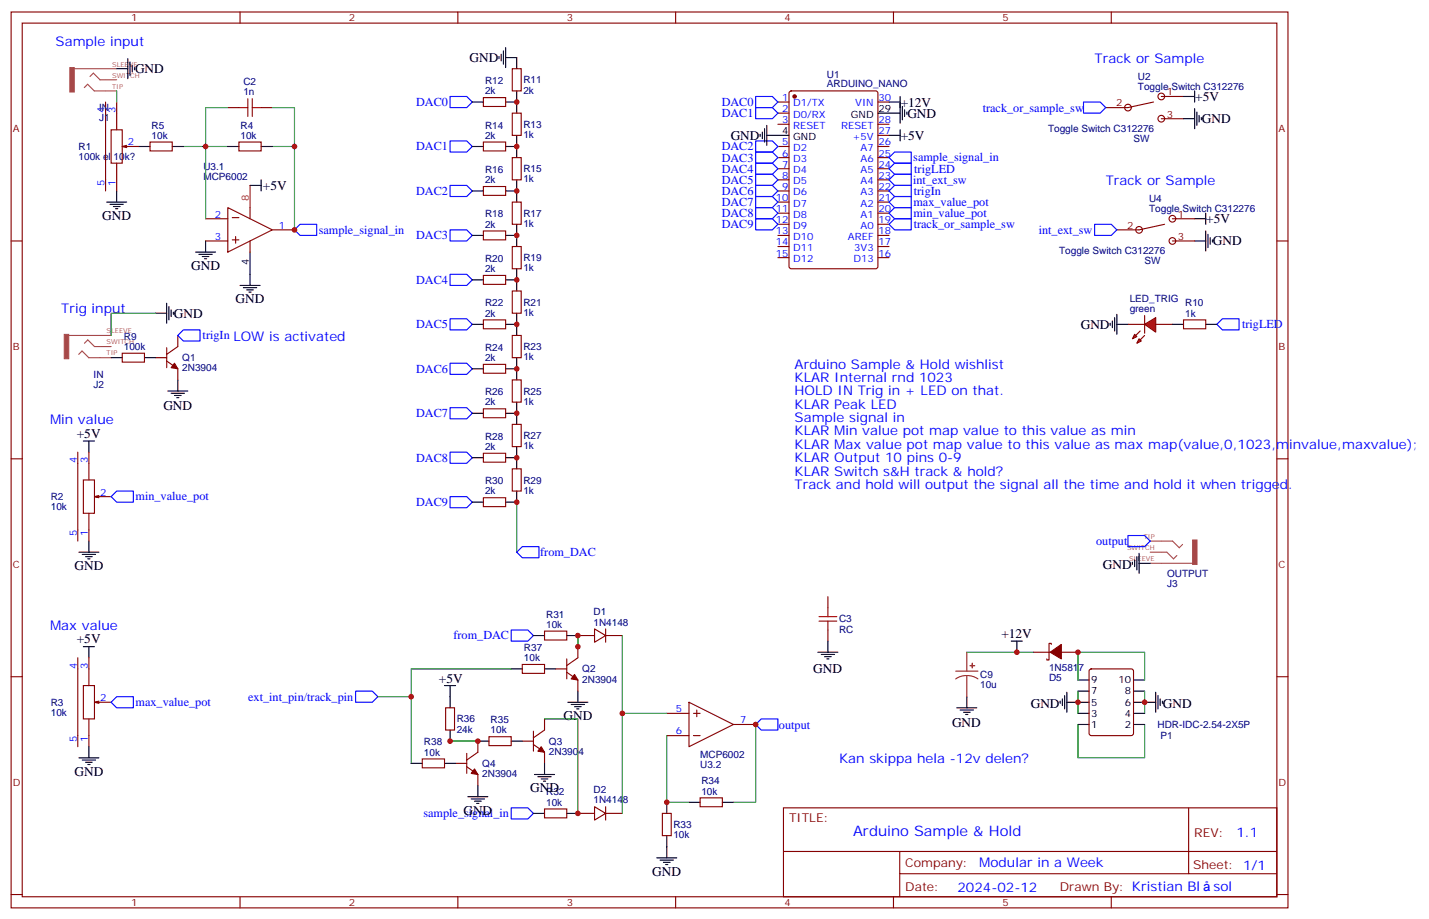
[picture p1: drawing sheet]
<svg xmlns="http://www.w3.org/2000/svg" width="454mm" height="292mm" viewBox="0 0 454 292" stroke-linecap="round" stroke-linejoin="round" font-family="sans-serif">
<g fill="none" stroke="#870000" stroke-width=".35">
<path d="M3.5 3.8h405.4v284.3h-405.4zM7.1 7.3h398.2v277.3h-398.2zM76.2 3.8v3.5M145.3 3.8v3.5M214.5 3.8v3.5M283.6 3.8v3.5M352.8 3.8v3.5M33.5 32.4v28.2M37 32.4v8.8M246.9 32.4h3.6M246.9 35.9h3.6M246.9 39.4h3.6"/>
<path d="M250.7 29.1l.5-.2h26.8l.6 .4 .1 55.3-.5 .6-27 .1-.7-.5v-55.2zM278.7 32.4h3.5M278.7 39.4h3.5M35.3 41.2h3.5v10.6h-3.5zM37 51.8v8.8M40.2 46.1l-1.4 .4M44.1 46.5h-5.3l1.4 .3M246.9 46.5h3.6M246.9 50h3.6M246.9 53.6h3.6M246.9 57.1h3.6M278.7 46.5h3.5"/>
<path d="M278.7 50h3.5M278.7 53.6h3.5M278.7 57.1h3.5M278.7 43h3.5M3.5 76.5h3.6M246.9 60.6h3.6M246.9 64.1h3.6M246.9 67.7h3.6M246.9 71.2h3.6M246.9 74.7h3.6M246.9 78.2h3.6M278.7 60.6h3.5"/>
<path d="M278.7 64.1h3.5M278.7 67.7h3.5M278.7 71.2h3.5M278.7 74.7h3.5M278.7 78.2h3.5M405.3 76.5h3.6M246.9 81.8h3.6M278.7 81.8h3.5M3.5 145.6h3.6M405.3 145.6h3.6M3.5 214.8h3.6M328.1 207h5.3"/>
<path d="M333.7 204.5v-.3h-.7v5.3h-.7v-.4M336.9 207h5.3M346 212.5l.4-.2h12.7l.7 .4v20.1l-.4 .6-13 .1-.6-.5-.1-20zM405.3 214.8h3.6M248.7 256.4h156.6v28.2h-156.6zM377.3 256.4v20.9M248.7 270.2h156.5M285.6 277.3h119.6M285.6 270.2v14.2M3.5 283.9h3.6M76.2 284.6v3.5M145.3 284.6v3.5"/>
<path d="M214.5 284.6v3.5M283.6 284.6v3.5M352.8 284.6v3.5M405.3 283.9h3.6"/>
</g>
<g fill="#870000" stroke="#870000" stroke-width=".35">
<path d="M333.4 207l3.5-2.5v4.6z"/>
<circle cx="252.2" cy="30.6" r=".53"/>
</g>
<g fill="none" stroke="#000" stroke-width=".35">
<path d="M278.7 35.9h3.5M246.9 43h3.6M33.9 64.1h6.3M34.9 64.8h4.3M36 65.5h2.1M36.7 66.3h.7M37 60.6v3.5M25 175.3h6.4M26.1 176h4.2M27.2 176.7h2.1M27.9 177.4h.7M28.2 171.7v3.6"/>
<path d="M321 203.5h3.6M322.8 203.5v3.5M338.7 219.7v6.4M342.2 219.4h3.5M342.2 215.8h3.5M359.8 219.4h3.6M359.8 215.8h3.6M366.9 219.7v6.4M303.7 224.6h6.4M304.8 225.4h4.2M305.9 226.1h2.1M306.6 226.8h.7"/>
<path d="M306.9 221.1v3.5M336.5 222.5v.7M337.3 221.8v2.1M338 220.8v4.2M338.7 222.9h7M342.2 229.9h3.5M342.2 226.4h3.5M359.8 229.9h3.6M359.8 226.4h3.6M359.8 222.9h7.1M367.6 220.8v4.2M368.3 221.8v2.1"/>
<path d="M369 222.5v.7"/>
</g>
<g fill="none" stroke="#00f" stroke-width=".35">
<path d="M239.9 30.6h5.3l1.7 1.8-1.7 1.7h-5.3zM239.9 34.1h5.3l1.7 1.8-1.7 1.8h-5.3zM239.9 44.7h5.3l1.7 1.8-1.7 1.8h-5.3zM239.9 48.3h5.3l1.7 1.7-1.7 1.8h-5.3zM239.9 51.8h5.3l1.7 1.8-1.7 1.7h-5.3zM239.9 55.3h5.3l1.7 1.8-1.7 1.7h-5.3zM239.9 58.8h5.3l1.7 1.8-1.7 1.8h-5.3zM282.2 53.6l1.8-1.8h5.3v3.5h-5.3zM239.9 62.4h5.3l1.7 1.7-1.7 1.8h-5.3zM239.9 65.9h5.3l1.7 1.8-1.7 1.7h-5.3zM239.9 69.4h5.3l1.7 1.8-1.7 1.8h-5.3zM282.2 67.7l1.8-1.8h5.3v3.5h-5.3z"/>
<path d="M282.2 64.1l1.8-1.7h5.3v3.5h-5.3z"/>
</g>
<path d="M37 28.9v3.5M306.9 207h21.2M342.2 215.8v-8.8h21.2v8.8M342.2 219.4v7M363.4 219.4v7M342.2 229.9v10.6h21.2v-10.6" fill="none" stroke="#008700" stroke-width=".35"/>
<path d="M303.4 213h7M306.9 214.4l-1.8 .3-1.7 .8M306.9 214.4l1.9 .3 1.6 .8M306.9 207v6M306.9 214.4v6.7" fill="none" stroke="#8c2424" stroke-width=".35"/>
<g fill="#8c2424" stroke="#8c2424" stroke-width=".35">
<path d="M308 211.2l1.4 .1z"/>
<path d="M308.6 210.5l.1 1.4z"/>
</g>
<g fill="none" stroke="#a64a4a" stroke-width=".35">
<path d="M23.6 21.8h9.9M26.8 27.8l1-1.1 2.1 2.2h3.6M28.6 24.3l1-1.1 2.1 2.1h1.8M33.6 28.9h3.4M33.6 25.3h3.4M33.6 21.8h3.4M21.8 106.5h9.9M25 112.5l1-1.1 2.2 2.1h3.5M26.8 108.9l1.1-1 2.1 2.1h1.7M31.8 113.5h3.5M31.8 110h3.5M31.8 106.5h3.5"/>
<path d="M365.1 171.7h3.5M365.1 175.3h3.5M365.1 178.8h3.5M368.7 171.7h3.5l2.2 2.1 1-1M368.7 175.3h1.7l2.1 2.1 1.1-1.1M368.7 178.8h9.9"/>
</g>
<g fill="#a64a4a" stroke="#a64a4a" stroke-width=".32">
<path d="M378.6 171.4h1.4v7.7h-1.4z"/>
<path d="M22.2 21.4h1.4v7.8h-1.4z"/>
<path d="M20.4 106.1h1.4v7.8h-1.4z"/>
</g>
<g fill="#f00" stroke="#870000" stroke-width=".35">
<path d="M363.4 102.9l3.5-2.1v4.6z"/>
<path d="M363.4 100.1v5.7z"/>
</g>
<g fill="#870000" stroke="#870000" stroke-width=".35">
<path d="M363.4 106.5l-1.5 1.4z"/>
<path d="M360.5 106.5l1.4-1.4z"/>
</g>
<g fill="#f00" stroke="#870000" stroke-width=".35">
<path d="M361.6 107.5l.7 .7-1.4 .7z"/>
<path d="M360.2 106.1l.7 .7-1.4 .7z"/>
</g>
<g fill="none" stroke="#870000" stroke-width=".35">
<path d="M72.3 34.1h3.5M82.9 34.1h3.5M153.5 31h7v2.8h-7zM162.6 21.8h2.9v7.1h-2.9zM162.6 35.9h2.9v7.1h-2.9zM366.2 32.4l-8.1 1.7h-7.1M368.7 37.7h7M368.7 30.6h7M47.6 45.1h7.1v2.8h-7.1zM75.8 45.1h7.1v2.8h-7.1zM153.5 45.1h7v2.8h-7zM153.5 59.2h7v2.8h-7z"/>
<path d="M162.6 50h2.9v7.1h-2.9zM65.3 69.4h7M65.3 76.5h7M72.3 65.9l14.1 7.1-14.1 7zM73.7 76.1h2.1M73.7 69.1h2.1M74.8 75.1v2.1M79.4 65.9v3.5M79.4 76.5v3.5M86.4 73h7.1M153.5 73.3h7v2.8h-7zM162.6 64.1h2.9v7.1h-2.9z"/>
<path d="M162.6 78.2h2.9v7.1h-2.9zM369.7 71.2l-8.1 1.8h-7.1M372.2 69.4h7M372.2 76.5h7M153.5 87.4h7v2.8h-7zM162.6 92.4h2.9v7h-2.9zM38.8 112.1h7.1v2.8h-7.1zM49.4 113.5h3.5M52.9 110.3v6.4M52.9 114.6l3.5 2.5v3.5M56.4 106.5v3.5l-3.5 2.5M153.5 101.5h7v2.9h-7z"/>
<path d="M153.5 115.6h7v2.9h-7zM162.6 106.5h2.9v7h-2.9zM358.1 102.9h5.3M366.9 102.9h5.3M375.7 101.5h7.1v2.9h-7.1zM153.5 129.8h7v2.8h-7zM162.6 120.6h2.9v7h-2.9zM162.6 134.7h2.9v7h-2.9zM24.7 143.5v28.2M26.5 152.3h3.5v10.6h-3.5zM28.2 143.5v8.8M31.4 157.3l-1.4 .3"/>
<path d="M35.3 157.6h-5.3l1.4 .4M153.5 143.9h7v2.8h-7zM153.5 158h7v2.8h-7zM162.6 148.8h2.9v7.1h-2.9zM28.2 162.9v8.8M188.7 199.6l3.6 2.1-3.6 2.1zM192.3 199.6v4.2M262.8 189.4v3.5M262.8 200v3.5M24.7 208.8v28.2M26.5 217.6h3.5v10.6h-3.5zM28.2 208.8v8.8"/>
<path d="M165.8 210.9h7.1v2.8h-7.1zM172.9 200.3h7v2.8h-7zM176.4 212.3h3.5M179.9 213.4l3.5 2.4v3.6M179.9 209.1v6.4M183.4 201.7h5.3M183.4 205.2v3.6l-3.5 2.4M192.3 201.7h5.3M28.2 228.2v8.8M31.4 222.5l-1.4 .4M35.3 222.9h-5.3l1.4 .3M141.5 224.6h2.8v7.1h-2.8z"/>
<path d="M148.2 239.1v6.4M151.7 235.2v3.6l-3.5 2.4M155.2 233.8h7.1v2.8h-7.1zM165.8 235.2h3.5M169.3 236.3l3.6 2.5v3.5M169.3 232.1v6.3M172.9 228.2v3.5l-3.6 2.5M211.7 233.5h7M211.7 226.4h7M218.7 222.9l14.1 7-14.1 7.1zM220.1 233.5h2.1M220.1 226.4h2.1"/>
<path d="M221.2 225.4v2.1M232.8 229.9h7.1M134.1 240.9h7v2.8h-7zM144.6 242.3h3.6M148.2 243.3l3.5 2.5v3.5M172.9 256.8h7v2.8h-7zM183.4 258.2h5.3M188.7 256l3.6 2.2-3.6 2.1zM192.3 256v4.3M192.3 258.2h5.3M210.3 258.2h2.8v7h-2.8zM222.2 253.2h7.1v2.8h-7.1z"/>
<circle cx="358.1" cy="34.1" r="1.06"/>
<circle cx="368.7" cy="30.6" r="1.06"/>
<circle cx="368.7" cy="37.7" r="1.06"/>
<circle cx="361.6" cy="73" r="1.06"/>
<circle cx="372.2" cy="69.4" r="1.06"/>
<circle cx="372.2" cy="76.5" r="1.06"/>
</g>
<g fill="none" stroke="#00f" stroke-width=".35">
<path d="M142.9 30.6h5.3l1.7 1.8-1.7 1.7h-5.3zM344 32.4h5.2l1.8 1.7-1.8 1.8h-5.2zM142.9 58.8h5.3l1.7 1.8-1.7 1.8h-5.3zM142.9 44.7h5.3l1.7 1.8-1.7 1.8h-5.3zM282.2 57.1l1.8-1.8h5.3v3.5h-5.3zM282.2 50l1.8-1.7h5.3v3.5h-5.3zM93.5 73l1.7-1.8h5.3v3.5h-5.3zM142.9 73h5.3l1.7 1.7-1.7 1.8h-5.3zM282.2 60.6l1.8-1.8h5.3v3.6h-5.3zM282.2 71.2l1.8-1.8h5.3v3.6h-5.3zM347.5 71.2h5.3l1.7 1.8-1.7 1.7h-5.3zM142.9 87.1h5.3l1.7 1.7-1.7 1.8h-5.3z"/>
<path d="M56.4 106.5l1.8-1.8h5.3v3.5h-5.3zM142.9 115.3h5.3l1.7 1.8-1.7 1.7h-5.3zM142.9 101.2h5.3l1.7 1.7-1.7 1.8h-5.3zM386.3 102.9l1.8-1.7h5.2v3.5h-5.2zM142.9 129.4h5.3l1.7 1.8-1.7 1.7h-5.3zM35.3 157.6l1.7-1.7h5.3v3.5h-5.3zM142.9 157.6h5.3l1.7 1.8-1.7 1.7h-5.3zM142.9 143.5h5.3l1.7 1.8-1.7 1.7h-5.3zM164 175.3l1.8-1.8h5.3v3.5h-5.3zM358.1 170h5.3l1.7 1.7-1.7 1.8h-5.3zM162.3 200h5.3l1.7 1.7-1.7 1.8h-5.3zM112.9 219.4h5.3l1.7 1.7-1.7 1.8h-5.3z"/>
<path d="M35.3 222.9l1.7-1.8h5.3v3.5h-5.3zM239.9 229.9l1.8-1.7h5.2v3.5h-5.2zM162.3 256.4h5.3l1.7 1.8-1.7 1.7h-5.3z"/>
</g>
<g fill="none" stroke="#000" stroke-width=".35">
<path d="M40.6 18.6v6.4M41.3 19.7v4.2M158.4 17.9v.7M159.1 17.2v2.1M159.8 16.2v4.2M160.5 18.3h3.5v3.5M160.5 15.1v6.3M37 21.8h3.6M42 20.7v2.2M42.7 21.4v.8M149.9 32.4h3.6M160.5 32.4h3.5"/>
<path d="M164 28.9v7M243.4 39.8v6.3M282.2 32.4h3.6M282.2 35.9h3.6M285.8 30.6v8.5M286.5 33.8v4.2M287.2 34.9v2.1M287.9 35.6v.7M375.7 30.6h3.5M375.7 37.7h3.5M379.2 28.9v3.5M379.2 34.5v6.4"/>
<path d="M379.9 35.6v4.2M380.6 36.6v2.1M381.4 37.3v.7M44.1 46.5h3.5M54.7 46.5h3.5M72.3 46.5h3.5M79.4 58.8h3.5M82.9 57.1v3.5M82.9 46.5h3.5M149.9 46.5h3.6M160.5 46.5h3.5M164 43v7"/>
<path d="M164 57.1v7M241.3 42.6v.7M242 41.9v2.1M242.7 40.9v4.2M243.4 43h3.5M282.2 43h3.6M285.8 41.2v3.5M65.3 76.5v3.5M149.9 60.6h3.6M149.9 74.7h3.6M160.5 60.6h3.5M160.5 74.7h3.5"/>
<path d="M164 71.2v7M379.2 76.5h3.6M379.2 69.4h3.6M382.8 67.7v3.5M382.8 73.3v6.4M383.5 74.4v4.2M384.2 75.4v2.1M384.9 76.1v.7M49.4 99.4h3.5M52.9 96.2v6.4M53.6 97.3v4.2M54.3 98.4v2.1"/>
<path d="M55 99.1v.7M62.1 80h6.3M63.1 80.7h4.3M64.2 81.4h2.1M64.9 82.1h.7M76.2 90.6h6.3M77.3 91.3h4.2M78.3 92h2.1M79 92.7h.7M79.4 80v10.6M149.9 88.8h3.6M160.5 88.8h3.5"/>
<path d="M164 85.3v7.1M164 99.4v7.1M354.5 99.8v6.3M35.3 113.5h3.5M45.9 113.5h3.5M149.9 102.9h3.6M149.9 117.1h3.6M160.5 102.9h3.5M160.5 117.1h3.5M164 113.5v7.1M352.4 102.6v.7M353.1 101.9v2.1"/>
<path d="M353.8 100.8v4.3M354.5 102.9h3.6M372.2 102.9h3.5M382.8 102.9h3.5M26.5 140h3.5M28.2 140v3.5M53.3 124.1h6.3M54.3 124.8h4.3M55.4 125.5h2.1M56.1 126.2h.7M56.4 120.6v3.5M149.9 131.2h3.6"/>
<path d="M160.5 131.2h3.5M164 127.6v7.1M149.9 145.3h3.6M149.9 159.4h3.6M160.5 145.3h3.5M164 141.7v7.1M164 155.9v3.5h-3.5M359.5 178.4v.7M360.2 177.7v2.1M360.9 176.7v4.2M361.6 178.8h3.5M361.6 175.6v6.4"/>
<path d="M26.5 205.2h3.5M28.2 205.2v3.6M141.1 217.6h3.5M142.9 217.6v7M162.3 212.3h3.5M169.3 201.7h3.6M172.9 212.3h3.5M179.9 201.7h3.5M183.4 219.4v3.5M259.6 207h6.4M260.7 207.7h4.2M261.8 208.4h2.1"/>
<path d="M262.5 209.1h.7M262.8 203.5v3.5M28.2 237v3.5M142.9 231.7v3.5M151.7 235.2h3.5M162.3 235.2h3.5M180.3 222.9h6.3M181.3 223.6h4.3M182.4 224.3h2.1M183.1 225h.7M25 240.5h6.4M26.1 241.2h4.2"/>
<path d="M27.2 241.9h2.1M27.9 242.6h.7M130.5 242.3h3.6M141.1 242.3h3.5M148.5 252.9h6.4M149.6 253.6h4.2M150.6 254.3h2.2M151.3 255h.7M151.7 249.3v3.6M169.3 258.2h3.6M169.7 245.8h6.3M170.7 246.5h4.3"/>
<path d="M171.8 247.2h2.1M172.5 247.9h.7M172.9 242.3v3.5M179.9 258.2h3.5M211.7 254.6v3.6M218.7 254.6h3.5M229.3 254.6h3.5M208.5 272.3h6.3M209.5 273h4.3M210.6 273.7h2.1M211.3 274.4h.7M211.7 265.2v7.1"/>
</g>
<path d="M75.8 34.1h2.9M78.7 31.3v5.7M80.1 31.3v5.7M80.1 34.1h2.8M260 197.1h5.6M260 195.7h5.6M262.8 192.9v2.8M262.8 197.1v2.9" fill="none" stroke="#a10000" stroke-width=".35"/>
<path d="M79.4 58.8v7.1" fill="none" stroke="#f00" stroke-width=".35"/>
<g fill="none" stroke="#008700" stroke-width=".35">
<path d="M72.3 34.1h-7v35.3M86.4 34.1h7.1v38.9M58.2 46.5h14.1M86.4 46.5h7.1M49.4 99.4h-14.1v7.1M164 159.4v15.9M162.3 212.3h-31.8v8.8M183.4 201.7v3.5M197.6 201.7v24.7M119.9 221.1h10.6v21.2M142.9 235.2h8.8M172.9 228.2h10.5v30"/>
<path d="M211.7 226.4h-14.1v31.8M211.7 233.5v21.1h7M239.9 229.9v24.7h-7.1"/>
</g>
<g fill="#870000" stroke="#870000" stroke-width=".35">
<path d="M55.4 115.3l1 1.8-2.1-.4z"/>
<path d="M182.4 214.1l1 1.7-2.1-.3z"/>
<path d="M171.8 237l1.1 1.8-2.2-.4z"/>
<path d="M150.6 244.1l1.1 1.7-2.1-.3z"/>
</g>
<g fill="#c00">
<circle cx="363.4" cy="222.9" r=".88"/>
<circle cx="342.2" cy="222.9" r=".88"/>
<circle cx="342.2" cy="207" r=".88"/>
<circle cx="322.8" cy="207" r=".88"/>
<circle cx="65.3" cy="46.5" r=".88"/>
<circle cx="93.5" cy="46.5" r=".88"/>
<circle cx="93.5" cy="73" r=".88"/>
<circle cx="164" cy="32.4" r=".88"/>
<circle cx="164" cy="46.5" r=".88"/>
<circle cx="164" cy="60.6" r=".88"/>
<circle cx="164" cy="74.7" r=".88"/>
<circle cx="164" cy="88.8" r=".88"/>
<circle cx="164" cy="102.9" r=".88"/>
<circle cx="164" cy="117.1" r=".88"/>
<circle cx="164" cy="131.2" r=".88"/>
<circle cx="164" cy="145.3" r=".88"/>
<circle cx="164" cy="159.4" r=".88"/>
<circle cx="211.7" cy="254.6" r=".88"/>
<circle cx="197.6" cy="226.4" r=".88"/>
<circle cx="183.4" cy="201.7" r=".88"/>
<circle cx="183.4" cy="205.2" r=".88"/>
<circle cx="151.7" cy="235.2" r=".88"/>
<circle cx="142.9" cy="235.2" r=".88"/>
<circle cx="130.5" cy="221.1" r=".88"/>
<circle cx="239.9" cy="229.9" r=".88"/>
<circle cx="183.4" cy="258.2" r=".88"/>
</g>
<text font-size="4.6" fill="#00f" x="270.8" y="265.4">Arduino Sample &amp; Hold</text>
<g font-size="4.2" fill="#00f">
<text x="17.6" y="14.7">Sample input</text>
<text x="347.5" y="20">Track or Sample</text>
<text x="351" y="58.8">Track or Sample</text>
<text x="19.4" y="99.4">Trig input</text>
<text x="252.2" y="117.1">Arduino Sample &amp; Hold wishlist</text>
<text x="252.2" y="121.3">KLAR Internal rnd 1023</text>
<text x="252.2" y="125.5">HOLD IN Trig in + LED on that.</text>
<text x="252.2" y="129.8">KLAR Peak LED</text>
<text x="15.9" y="134.7">Min value</text>
<text x="252.2" y="134">Sample signal in</text>
<text x="252.2" y="138.2">KLAR Min value pot map value to this value as min</text>
<text x="252.2" y="142.5">KLAR Max value pot map value to this value as max map(value,0,1023,minvalue,maxvalue);</text>
<text x="252.2" y="146.7">KLAR Output 10 pins 0-9</text>
<text x="252.2" y="150.9">KLAR Switch s&amp;H track &amp; hold?</text>
<text x="252.2" y="155.2">Track and hold will output the signal all the time and hold it when trigged.</text>
<text x="15.9" y="200">Max value</text>
<text x="266.3" y="242.3">Kan skippa hela -12v delen?</text>
<text x="392.5" y="265.7">1.1</text>
<text x="310.9" y="275.2">Modular in a Week</text>
<text x="304" y="283">2024-02-12</text>
<text x="385.3" y="282.9">sol</text>
</g>
<g font-size="4.2">
<text x="42.9" y="23.2">GND</text>
<text x="149" y="19.7">GND</text>
<text x="285.9" y="33.8">+12V</text>
<text x="379.4" y="32">+5V</text>
<text x="288" y="37.3">GND</text>
<text x="381.5" y="39.1">GND</text>
<text x="232" y="44.4">GND</text>
<text x="285.9" y="44.4">+5V</text>
<text x="83.4" y="60.3">+5V</text>
<text x="32.5" y="69.8">GND</text>
<text x="382.9" y="70.8">+5V</text>
<text x="385.1" y="77.9">GND</text>
<text x="60.7" y="85.7">GND</text>
<text x="55.2" y="100.8">GND</text>
<text x="74.8" y="96.2">GND</text>
<text x="343.1" y="104.4">GND</text>
<text x="51.9" y="130.2">GND</text>
<text x="24.4" y="138.9">+5V</text>
<text x="23.6" y="180.9">GND</text>
<text x="350.1" y="180.5">GND</text>
<text x="317.9" y="202.4">+12V</text>
<text x="24.4" y="204.2">+5V</text>
<text x="258.2" y="213.7">GND</text>
<text x="139.3" y="216.9">+5V</text>
<text x="327.2" y="224.7">GND</text>
<text x="369.2" y="224.7">GND</text>
<text x="178.9" y="228.5">GND</text>
<text x="302.2" y="230.7">GND</text>
<text x="23.6" y="246.2">GND</text>
<text x="168.3" y="251.5">GND</text>
<text x="147.1" y="258.5">GND</text>
<text x="207.1" y="277.9">GND</text>
</g>
<g font-size="3.9" fill="#00f">
<text x="132.1" y="33.6">DAC0</text>
<text x="229.1" y="33.6">DAC0</text>
<text x="312" y="35.4">track_or_sample_sw</text>
<text x="229.1" y="37.2">DAC1</text>
<text x="132.1" y="47.8">DAC1</text>
<text x="229.1" y="47.8">DAC2</text>
<text x="229.1" y="51.3">DAC3</text>
<text x="289.9" y="51.2">sample_signal_in</text>
<text x="229.1" y="54.8">DAC4</text>
<text x="229.1" y="58.3">DAC5</text>
<text x="289.9" y="58.3">int_ext_sw</text>
<text x="290.2" y="54.9">trigLED</text>
<text x="132.1" y="61.9">DAC2</text>
<text x="229.1" y="61.9">DAC6</text>
<text x="229.1" y="65.4">DAC7</text>
<text x="290" y="65.3">max_value_pot</text>
<text x="290.1" y="61.8">trigIn</text>
<text x="229.1" y="68.9">DAC8</text>
<text x="290" y="68.9">min_value_pot</text>
<text x="101.2" y="74.2">sample_signal_in</text>
<text x="132.1" y="76">DAC3</text>
<text x="229.1" y="72.5">DAC9</text>
<text x="290.1" y="72.4">track_or_sample_sw</text>
<text x="329.7" y="74.2">int_ext_sw</text>
<text x="132.1" y="90.1">DAC4</text>
<text x="64.3" y="107.7">trigIn LOW is activated</text>
<text x="132.1" y="104.2">DAC5</text>
<text x="394.3" y="104.2">trigLED</text>
<text x="132.1" y="118.3">DAC6</text>
<text x="132.1" y="132.4">DAC7</text>
<text x="132.1" y="146.5">DAC8</text>
<text x="43" y="158.8">min_value_pot</text>
<text x="132.1" y="160.7">DAC9</text>
<text x="348" y="173">output</text>
<text x="171.5" y="176.4">from_DAC</text>
<text x="144" y="202.9">from_DAC</text>
<text x="43" y="224.1">max_value_pot</text>
<text x="78.8" y="222.3">ext_int_pin/track_pin</text>
<text x="247.3" y="231.2">output</text>
<text x="134.4" y="259.4">sample_signal_in</text>
</g>
<g font-size="3.9" fill="#800">
<text x="250.5" y="261">TITLE:</text>
<text x="379.1" y="265.7">REV:</text>
<text x="287.4" y="275.2">Company:</text>
<text x="378.7" y="275.8">Sheet: 1/1</text>
<text x="287.4" y="282.9">Date:</text>
<text x="336.4" y="282.9">Drawn By: Kristian Bl</text>
</g>
<g font-size="3.2" fill="#800">
<text x="41.6" y="6.8">1</text>
<text x="110.8" y="6.8">2</text>
<text x="179.9" y="6.8">3</text>
<text x="249.1" y="6.8">4</text>
<text x="318.2" y="6.8">5</text>
<text x="354.3" y="33.8">2</text>
<text x="370.4" y="30.3">1</text>
<text x="4.1" y="41.9">A</text>
<text x="370.4" y="37.3">3</text>
<text x="405.9" y="41.9">A</text>
<text x="373.9" y="69.1">1</text>
<text x="357.8" y="72.6">2</text>
<text x="373.9" y="76.1">3</text>
<text x="4.1" y="111.1">B</text>
<text x="405.9" y="111.1">B</text>
<text x="4.1" y="180.2">C</text>
<text x="405.9" y="180.2">C</text>
<text x="4.1" y="249.3">D</text>
<text x="405.9" y="249.3">D</text>
<text x="41.6" y="287.6">1</text>
<text x="110.8" y="287.6">2</text>
<text x="179.9" y="287.6">3</text>
<text x="249.1" y="287.6">4</text>
<text x="318.2" y="287.6">5</text>
</g>
<g font-size="3.2" fill="#000080">
<text x="77.3" y="27.1">C2</text>
<text x="154" y="29.9">2k</text>
<text x="154" y="26.7">R12</text>
<text x="166.2" y="29.7">2k</text>
<text x="166.2" y="26.5">R11</text>
<text x="262.5" y="27.8">ARDUINO_NANO</text>
<text x="262.5" y="24.7">U1</text>
<text x="361.3" y="28.5">Toggle Switch C312276</text>
<text x="361.3" y="25.3">U2</text>
<text x="31.5" y="35.3">IN</text>
<text x="77.3" y="30.3">1n</text>
<text x="31.5" y="38.4">J1</text>
<text x="48.1" y="40.8">R5</text>
<text x="76.4" y="40.8">R4</text>
<text x="154" y="40.8">R14</text>
<text x="166.2" y="40.6">R13</text>
<text x="332.7" y="41.9">Toggle Switch C312276</text>
<text x="24.9" y="47.6">R1</text>
<text x="48.1" y="44">10k</text>
<text x="76.4" y="44">10k</text>
<text x="154" y="44">2k</text>
<text x="166.2" y="43.8">1k</text>
<text x="359.8" y="45.1">SW</text>
<text x="24.9" y="50.7">100k el 10k?</text>
<text x="64.6" y="54">U3.1</text>
<text x="64.6" y="57.1">MCP6002</text>
<text x="154" y="58.1">2k</text>
<text x="154" y="54.9">R16</text>
<text x="166.2" y="57.9">1k</text>
<text x="166.2" y="54.7">R15</text>
<text x="364.8" y="64.1">U4</text>
<text x="154" y="69">R18</text>
<text x="166.2" y="68.8">R17</text>
<text x="364.8" y="67.3">Toggle Switch C312276</text>
<text x="154" y="72.2">2k</text>
<text x="166.2" y="72">1k</text>
<text x="154" y="83.1">R20</text>
<text x="166.2" y="82.9">R19</text>
<text x="336.2" y="80.7">Toggle Switch C312276</text>
<text x="363.3" y="83.9">SW</text>
<text x="154" y="86.4">2k</text>
<text x="166.2" y="86.1">1k</text>
<text x="358.6" y="95.9">LED_TRIG</text>
<text x="154" y="100.5">2k</text>
<text x="154" y="97.2">R22</text>
<text x="166.2" y="100.2">1k</text>
<text x="166.2" y="97">R21</text>
<text x="358.6" y="99.1">green</text>
<text x="376.2" y="100.5">1k</text>
<text x="376.2" y="97.2">R10</text>
<text x="39.3" y="107.8">R9</text>
<text x="39.3" y="111.1">100k</text>
<text x="154" y="111.4">R24</text>
<text x="166.2" y="111.1">R23</text>
<text x="29.7" y="120">IN</text>
<text x="57.9" y="117.6">2N3904</text>
<text x="57.9" y="114.7">Q1</text>
<text x="154" y="114.6">2k</text>
<text x="166.2" y="114.4">1k</text>
<text x="29.7" y="123.1">J2</text>
<text x="154" y="125.5">R26</text>
<text x="166.2" y="125.2">R25</text>
<text x="154" y="128.7">2k</text>
<text x="166.2" y="128.5">1k</text>
<text x="154" y="142.8">2k</text>
<text x="154" y="139.6">R28</text>
<text x="166.2" y="142.6">1k</text>
<text x="166.2" y="139.4">R27</text>
<text x="154" y="153.7">R30</text>
<text x="166.2" y="153.5">R29</text>
<text x="16.1" y="161.9">10k</text>
<text x="16.1" y="158.7">R2</text>
<text x="154" y="156.9">2k</text>
<text x="166.2" y="156.7">1k</text>
<text x="370.5" y="183">OUTPUT</text>
<text x="370.5" y="186.2">J3</text>
<text x="173.4" y="196">R31</text>
<text x="188.4" y="195.3">D1</text>
<text x="266.3" y="197.6">C3</text>
<text x="173.4" y="199.2">10k</text>
<text x="188.4" y="198.5">1N4148</text>
<text x="266.3" y="200.8">RC</text>
<text x="166.3" y="209.8">10k</text>
<text x="166.3" y="206.6">R37</text>
<text x="184.9" y="213.4">Q2</text>
<text x="311.1" y="215.2">C9</text>
<text x="333" y="213">1N5817</text>
<text x="184.9" y="216.7">2N3904</text>
<text x="311.1" y="218.4">10u</text>
<text x="333" y="216.2">D5</text>
<text x="16.1" y="227.1">10k</text>
<text x="16.1" y="224">R3</text>
<text x="145" y="232.5">24k</text>
<text x="145" y="229.3">R36</text>
<text x="155.7" y="232.8">10k</text>
<text x="155.7" y="229.5">R35</text>
<text x="367.5" y="231.1">HDR-IDC-2.54-2X5P</text>
<text x="134.6" y="239.8">10k</text>
<text x="134.6" y="236.6">R38</text>
<text x="174.3" y="239.6">2N3904</text>
<text x="174.3" y="236.4">Q3</text>
<text x="368.4" y="234.6">P1</text>
<text x="153.1" y="243.4">Q4</text>
<text x="222.3" y="240.6">MCP6002</text>
<text x="222.3" y="243.7">U3.2</text>
<text x="153.1" y="246.6">2N3904</text>
<text x="188.4" y="251.8">D2</text>
<text x="222.7" y="248.9">R34</text>
<text x="173.4" y="255.7">10k</text>
<text x="173.4" y="252.5">R32</text>
<text x="188.4" y="255">1N4148</text>
<text x="222.7" y="252.2">10k</text>
<text x="213.8" y="262.8">R33</text>
<text x="213.8" y="266.1">10k</text>
</g>
<g font-size="3.2" fill="#00f">
<text x="33.2" y="35.9" transform="rotate(-90 33.2 35.9)">4</text>
<text x="36.7" y="35.9" transform="rotate(-90 36.7 35.9)">3</text>
<text x="248.3" y="32">1</text>
<text x="248.3" y="35.6">2</text>
<text x="251.8" y="33.8">D1/TX</text>
<text x="271.5" y="33.8">VIN</text>
<text x="278.9" y="32">30</text>
<text x="248.3" y="39.1">3</text>
<text x="251.8" y="37.3">D0/RX</text>
<text x="251.8" y="40.9">RESET</text>
<text x="267" y="40.9">RESET</text>
<text x="278.9" y="39.1">28</text>
<text x="40.6" y="46.1">2</text>
<text x="248.3" y="46.1">5</text>
<text x="251.8" y="47.9">D2</text>
<text x="270.6" y="44.4">+5V</text>
<text x="273.2" y="47.9">A7</text>
<text x="278.9" y="46.1">26</text>
<text x="278.9" y="42.6">27</text>
<text x="248.3" y="49.7">6</text>
<text x="248.3" y="53.2">7</text>
<text x="251.8" y="51.4">D3</text>
<text x="273.2" y="51.4">A6</text>
<text x="278.9" y="53.2">24</text>
<text x="278.9" y="49.7">25</text>
<text x="33.2" y="59.1" transform="rotate(-90 33.2 59.1)">5</text>
<text x="36.7" y="59.1" transform="rotate(-90 36.7 59.1)">1</text>
<text x="248.3" y="56.7">8</text>
<text x="251.8" y="55">D4</text>
<text x="251.8" y="58.5">D5</text>
<text x="273.2" y="58.5">A4</text>
<text x="273.2" y="55">A5</text>
<text x="278.9" y="56.7">23</text>
<text x="246.3" y="63.8">10</text>
<text x="248.3" y="60.3">9</text>
<text x="251.8" y="62">D6</text>
<text x="251.8" y="65.5">D7</text>
<text x="273.2" y="65.5">A2</text>
<text x="273.2" y="62">A3</text>
<text x="278.9" y="63.8">21</text>
<text x="278.9" y="60.3">22</text>
<text x="68.2" y="69.1">2</text>
<text x="246.3" y="67.3">11</text>
<text x="246.3" y="70.8">12</text>
<text x="251.8" y="69.1">D8</text>
<text x="273.2" y="69.1">A1</text>
<text x="278.9" y="70.8">19</text>
<text x="278.9" y="67.3">20</text>
<text x="68.2" y="76.1">3</text>
<text x="88.5" y="72.6">1</text>
<text x="246.3" y="74.4">13</text>
<text x="246.3" y="77.9">14</text>
<text x="251.8" y="72.6">D9</text>
<text x="251.8" y="76.1">D10</text>
<text x="269.2" y="76.1">AREF</text>
<text x="273.2" y="72.6">A0</text>
<text x="278.9" y="77.9">17</text>
<text x="278.9" y="74.4">18</text>
<text x="246.3" y="81.4">15</text>
<text x="251.8" y="79.7">D11</text>
<text x="251.8" y="83.2">D12</text>
<text x="270.9" y="83.2">D13</text>
<text x="271.2" y="79.7">3V3</text>
<text x="278.9" y="81.4">16</text>
<text x="24.3" y="147" transform="rotate(-90 24.3 147)">4</text>
<text x="27.9" y="147" transform="rotate(-90 27.9 147)">3</text>
<text x="31.7" y="157.3">2</text>
<text x="24.3" y="170.2" transform="rotate(-90 24.3 170.2)">5</text>
<text x="27.9" y="170.2" transform="rotate(-90 27.9 170.2)">1</text>
<text x="24.3" y="212.3" transform="rotate(-90 24.3 212.3)">4</text>
<text x="27.9" y="212.3" transform="rotate(-90 27.9 212.3)">3</text>
<text x="31.7" y="222.5">2</text>
<text x="214.6" y="226.1">5</text>
<text x="214.6" y="233.1">6</text>
<text x="234.9" y="229.6">7</text>
<text x="24.3" y="235.5" transform="rotate(-90 24.3 235.5)">5</text>
<text x="27.9" y="235.5" transform="rotate(-90 27.9 235.5)">1</text>
</g>
<g font-size="3.2">
<text x="278.9" y="35.6">29</text>
<text x="270.1" y="37.3">GND</text>
<text x="248.3" y="42.6">4</text>
<text x="251.8" y="44.4">GND</text>
<text x="79" y="84.1" transform="rotate(-90 79 84.1)">4</text>
<text x="346.4" y="220.4">7</text>
<text x="346.4" y="216.9">9</text>
<text x="355.1" y="216.9">10</text>
<text x="357.1" y="220.4">8</text>
<text x="346.4" y="227.5">3</text>
<text x="346.4" y="223.9">5</text>
<text x="357.1" y="227.5">4</text>
<text x="357.1" y="223.9">6</text>
<text x="346.4" y="231">1</text>
<text x="357.1" y="231">2</text>
</g>
<text font-size="3.2" fill="#f00" x="79" y="63.8" transform="rotate(-90 79 63.8)">8</text>
<g font-size="2.1" fill="#a54b4b">
<text x="35.6" y="21.1">SLEEVE</text>
<text x="35.6" y="28.2">TIP</text>
<text x="35.6" y="24.6">SWITCH</text>
<text x="33.8" y="105.8">SLEEVE</text>
<text x="33.8" y="112.8">TIP</text>
<text x="33.8" y="109.3">SWITCH</text>
<text x="363.1" y="171">TIP</text>
<text x="357.8" y="174.6">SWITCH</text>
<text x="358.5" y="178.1">SLEEVE</text>
</g>
</svg>
